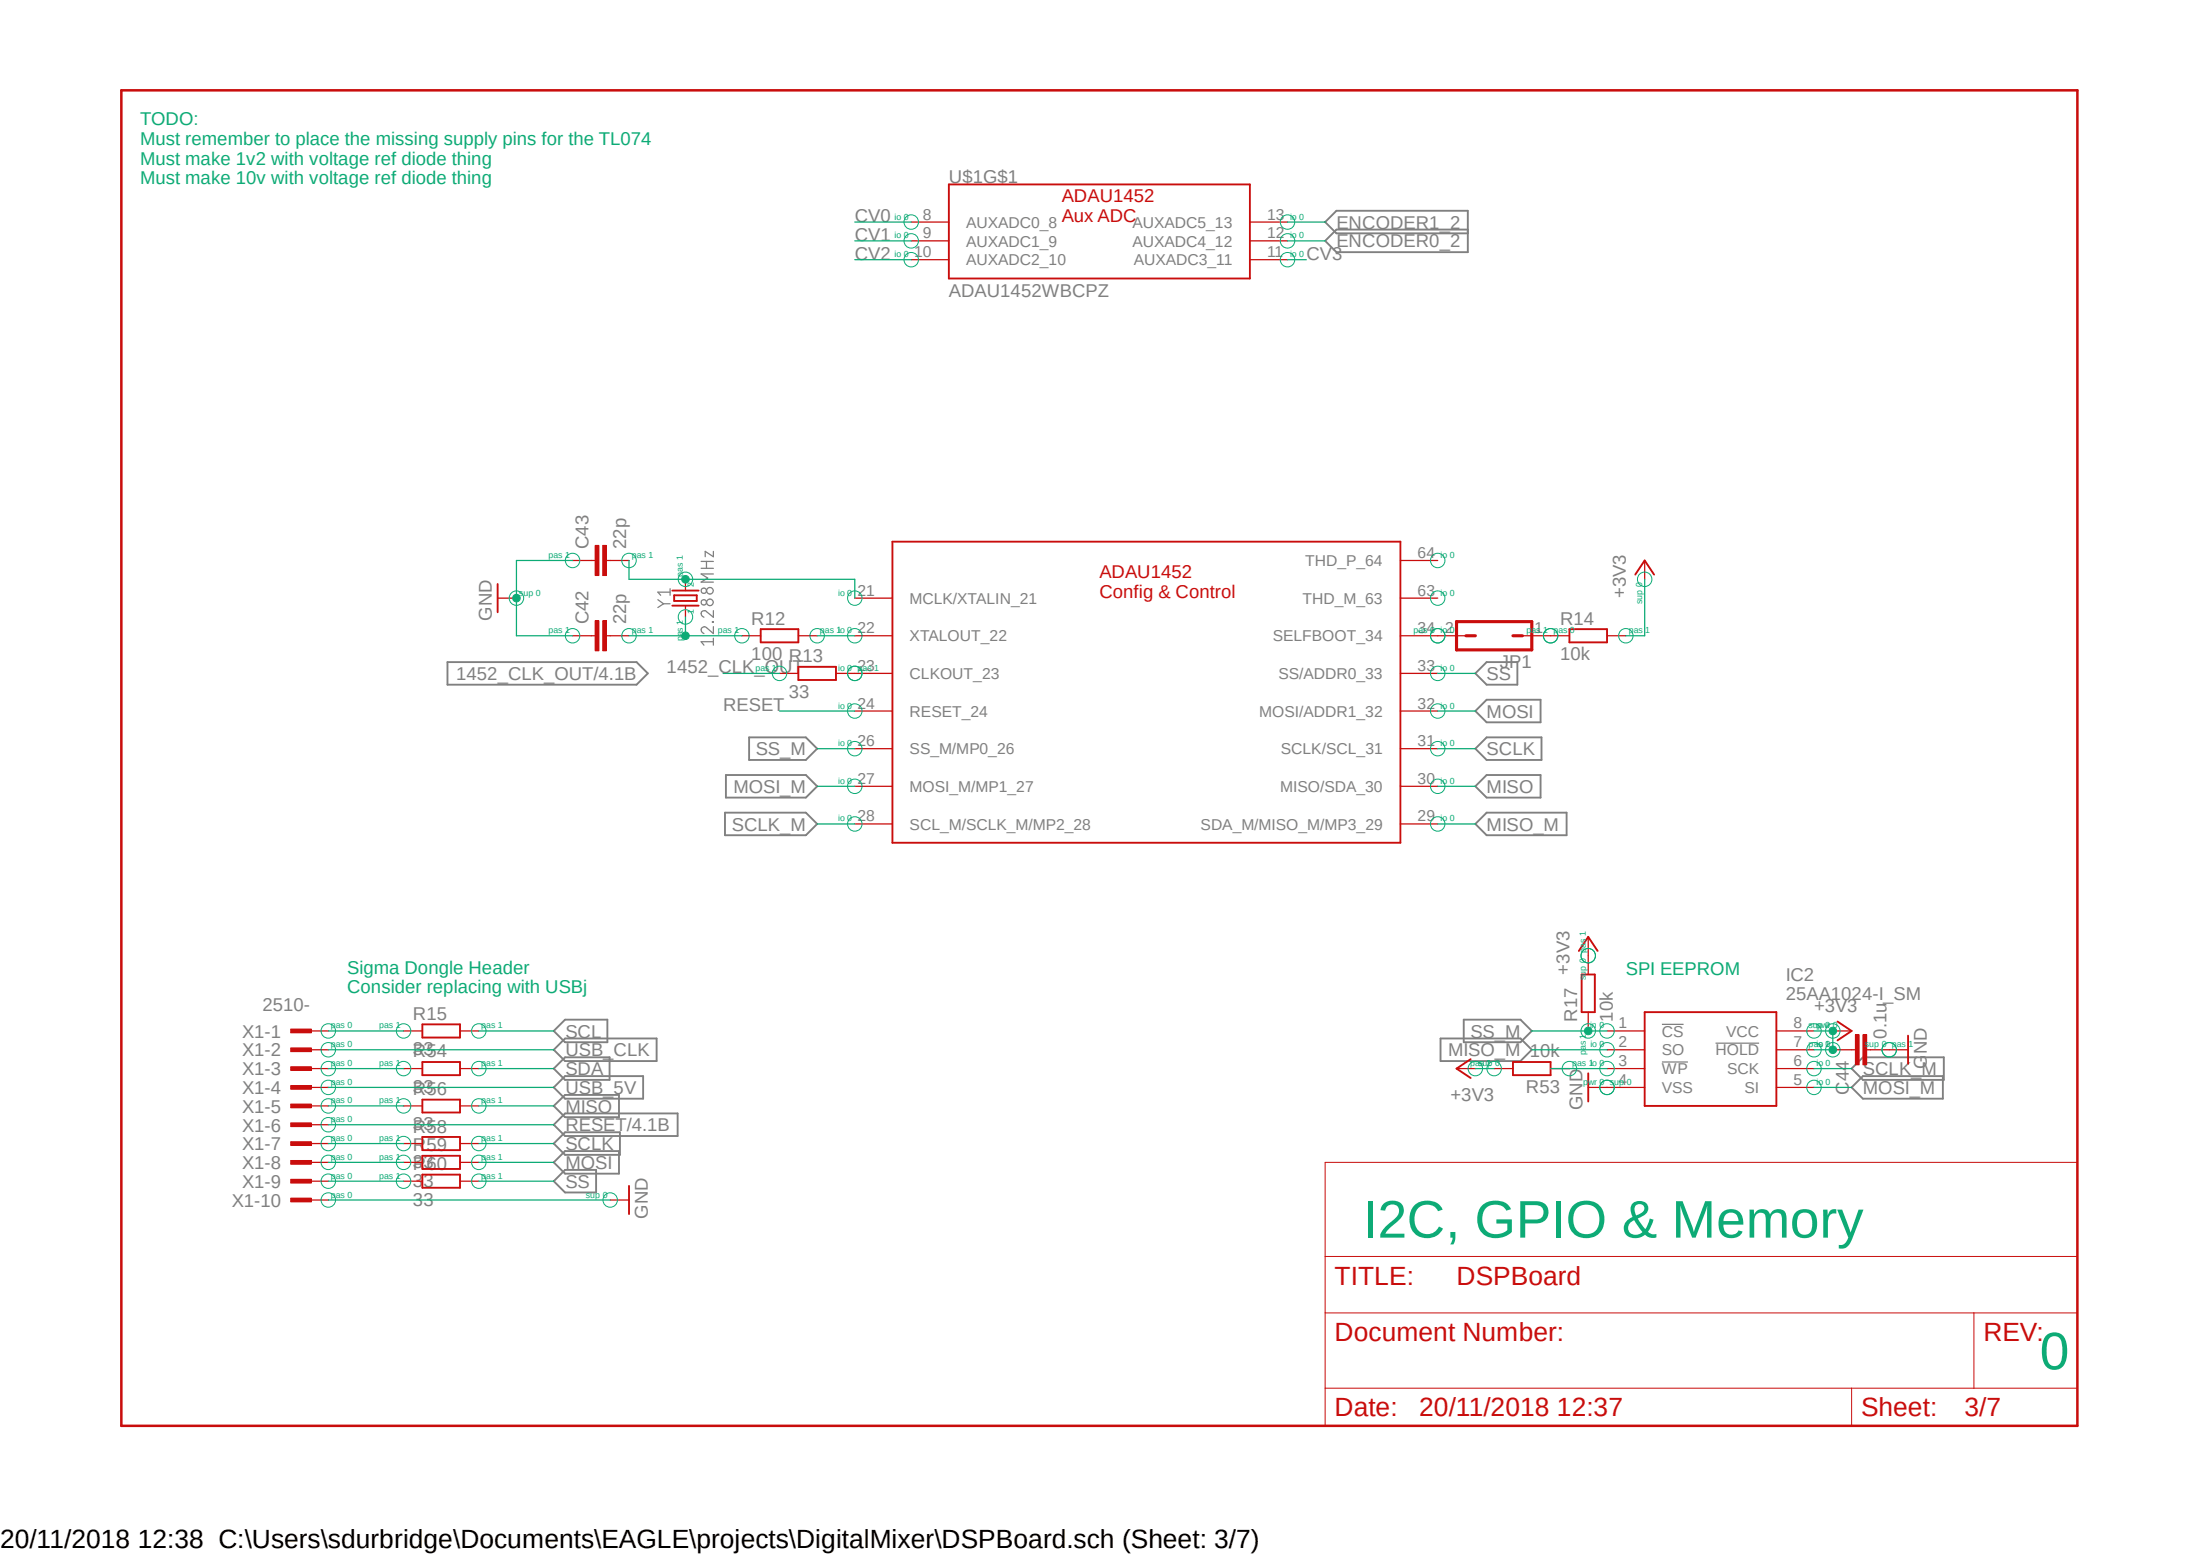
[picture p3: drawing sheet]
<svg xmlns="http://www.w3.org/2000/svg" width="297mm" height="210mm" viewBox="0 0 297 210" stroke-linecap="round" stroke-linejoin="round" font-family="sans-serif">
<path d="M15.9 11.9l265.3 181.1M281.2 11.9l-265.3 181.1" fill="none" stroke="#fff" stroke-width=".14"/>
<g fill="none" stroke="#808080" stroke-width=".17">
<path d="M90.5 79.9h-1.7l.4 .4M90.5 79.5v.8M94.7 76.7h1.6M94.7 75.8h1.6M95.4 75.8v.9M96.3 74.4v.7l-1.1-.7v.7M96.3 77.5h-1.6l.8 .5-.8 .6h1.6M88.8 80.9l.8 .6M89.6 81.5l-.8 .5M89.6 81.5h.9M96.2 83.9h.1v.1h-.1zM96.3 84.6v.9l-.9-.8a.46 .46 0 0 0-.7 .2 .46 .46 0 0 0 .3 .6"/>
<path d="M96.3 82.4v.9l-.9-.8a.45 .45 0 0 0-.8 .2 .45 .45 0 0 0 .4 .6M96.3 86.6h-1.6l.3 .5M96.3 86.1v1M224.4 138.3h2.9M224.4 143.3h3.5M231.6 140.8h5.9"/>
<circle cx="95" cy="79.7" r=".37"/>
<circle cx="95.8" cy="79.7" r=".45"/>
<circle cx="95" cy="81.3" r=".37"/>
<circle cx="95.8" cy="81.3" r=".45"/>
</g>
<g fill="none" stroke="#808080" stroke-width=".25">
<path d="M198.2 31h-17.8l-1.5 1.5 1.5 1.5h17.8v-5.6h-17.8l-1.5 1.6 1.5 1.5h17.8M60.4 89.4h25.5l1.6 1.5-1.6 1.5h-25.5zM101.1 99.5h7.7l1.5 1.5-1.5 1.6h-7.7zM199.2 90.9l1.5-1.5h4.2v3h-4.2zM199.2 96l1.5-1.6h7.3v3.1h-7.3zM97.9 109.7h10.9l1.5 1.5-1.5 1.5h-10.9zM98 104.6h10.8l1.5 1.5-1.5 1.6h-10.8zM199.2 101l1.5-1.5h7.4v3.1h-7.4zM199.2 106.1l1.5-1.5h7.3v3.1h-7.3zM199.2 111.2l1.5-1.5h10.8v3h-10.8zM74.8 139.1l1.5-1.5h5.7v3.1h-5.7zM197.6 137.6h7.7l1.5 1.5-1.5 1.6h-7.7z"/>
<path d="M74.8 151.8l1.5-1.5h15.2v3h-15.2zM74.8 146.8l1.5-1.6h10.5v3.1h-10.5zM74.8 141.7l1.5-1.5h12.3v3h-12.3zM74.8 149.3l1.5-1.5h7.3v3h-7.3zM74.8 156.9l1.5-1.5h7.3v3h-7.3zM74.8 154.3l1.5-1.5h7.4v3.1h-7.4zM76.3 142.7h6v3.1h-6l-1.5-1.6zM76.3 157.9h4.2v3.1h-4.2l-1.5-1.6zM194.5 140.2h10.8l1.5 1.5-1.5 1.5h-10.8zM250 146.8l1.5-1.6h10.8v3.1h-10.8zM250 144.2l1.5-1.5h10.9v3.1h-10.9z"/>
</g>
<path d="M16.4 12.2h264.1v180.2h-264.1z" fill="none" stroke="#c90d0c" stroke-width=".34"/>
<path d="M178.9 156.9h101.6v35.5h-101.6zM178.9 177.2h101.6M178.9 169.6h101.6M266.5 177.2v10.2M178.9 187.4h101.6M250 187.4v5" fill="none" stroke="#c90d0c" stroke-width=".14"/>
<g fill="none" stroke="#c90d0c" stroke-width=".17">
<path d="M123 30h5.1M123 32.5h5.1M123 35.1h5.1M168.7 30h5.1M168.7 32.5h5.1M168.7 35.1h5.1M92.5 78.2v1.5M189.1 75.6h5M79.8 85.8h.5M81.9 85.8h.5M92.5 81.7v1.6M100.2 85.8h2.5"/>
<path d="M107.8 85.8h2.5M115.4 96h5.1M115.4 90.9h5.1M115.4 85.8h5.1M115.4 80.7h5.1M189.1 96h5M189.1 90.9h5M189.1 85.8h5M189.1 80.7h5M115.4 111.2h5.1M115.4 106.1h5.1M115.4 101h5.1"/>
<path d="M189.1 111.2h5M189.1 106.1h5M189.1 101h5"/>
</g>
<path d="M128.1 24.9h40.6v12.7h-40.6zM90.8 79.7h3.5M120.5 73.1h68.6v40.6h-68.6zM90.8 81.7h3.5M91 80.3h3.1v.8h-3.1zM102.7 84.9h5.1v1.8h-5.1z" fill="none" stroke="#c90d0c" stroke-width=".25"/>
<path d="M81.4 83.8h.5v4h-.5z" fill-rule="evenodd" fill="#c90d0c"/>
<path d="M81.4 83.8h.5v4h-.5z" fill="none" stroke="#c90d0c" stroke-width=".14"/>
<path d="M80.3 83.8h.6v4h-.6z" fill-rule="evenodd" fill="#c90d0c"/>
<path d="M80.3 83.8h.6v4h-.6z" fill="none" stroke="#c90d0c" stroke-width=".14"/>
<path d="M79.8 75.6h.5M81.9 75.6h.5M77.3 85.8h2.5M82.4 85.8h2.5" fill="none" stroke="#c90d0c" stroke-width=".17"/>
<path d="M81.4 73.6h.5v4.1h-.5z" fill-rule="evenodd" fill="#c90d0c"/>
<path d="M81.4 73.6h.5v4.1h-.5z" fill="none" stroke="#c90d0c" stroke-width=".14"/>
<path d="M80.3 73.6h.6v4.1h-.6z" fill-rule="evenodd" fill="#c90d0c"/>
<path d="M80.3 73.6h.6v4.1h-.6z" fill="none" stroke="#c90d0c" stroke-width=".14"/>
<g fill="none" stroke="#c90d0c" stroke-width=".17">
<path d="M77.3 75.6h2.5M82.4 75.6h2.5M222 75.6v2.6M67.2 80.7h2.5M105.2 90.9h2.6M112.9 90.9h2.5M194.1 85.8h3.8M205.5 85.8h6.4M217 85.8h2.5M214.4 129v2.5M214.4 136.6v2.5M201.7 144.2h2.6"/>
<path d="M209.3 144.2h2.6M214.4 146.8h2.6M250 141.7h.5M252 141.7h.5"/>
</g>
<path d="M67.2 78.8v3.8M220.8 77.6l1.2-2 1.3 2M107.8 90h5.1v1.8h-5.1zM211.9 84.9h5.1v1.8h-5.1zM213.5 131.5h1.8v5.1h-1.8zM204.3 143.3h5v1.8h-5zM214.4 144.9v3.8" fill="none" stroke="#c90d0c" stroke-width=".25"/>
<path d="M196.6 83.9h10.2v3.8h-10.2zM197.9 85.8h1.3M204.3 85.8h1.2" fill="none" stroke="#c90d0c" stroke-width=".42"/>
<path d="M251.5 139.7h.5v4h-.5z" fill-rule="evenodd" fill="#c90d0c"/>
<path d="M251.5 139.7h.5v4h-.5z" fill="none" stroke="#c90d0c" stroke-width=".14"/>
<path d="M250.5 139.7h.5v4h-.5z" fill-rule="evenodd" fill="#c90d0c"/>
<path d="M250.5 139.7h.5v4h-.5z" fill="none" stroke="#c90d0c" stroke-width=".14"/>
<g fill="none" stroke="#c90d0c" stroke-width=".17">
<path d="M214.4 126.4v2.6M217 139.1h5M239.8 139.1h5.1M247.4 139.1h2.6M196.6 144.2h2.6M217 141.7h5M217 144.2h5M217 146.8h5M239.8 141.7h5.1M239.8 144.2h5.1M239.8 146.8h5.1M247.4 141.7h2.6"/>
<path d="M252.5 141.7h5.1"/>
</g>
<path d="M213.1 128.4l1.3-2 1.3 2M222 136.6h17.8v12.7h-17.8zM248.1 137.9l1.9 1.2-1.9 1.3M257.6 139.8v3.8M198.5 143l-1.9 1.2 1.9 1.3" fill="none" stroke="#c90d0c" stroke-width=".25"/>
<path d="M39.2 138.9h2.8v.5h-2.8z" fill-rule="evenodd" fill="#c90d0c"/>
<path d="M39.2 138.9h2.8v.5h-2.8z" fill="none" stroke="#c90d0c" stroke-width=".14"/>
<path d="M41.8 139.1h2.5" fill="none" stroke="#c90d0c" stroke-width=".17"/>
<path d="M39.2 141.4h2.8v.5h-2.8z" fill-rule="evenodd" fill="#c90d0c"/>
<path d="M39.2 141.4h2.8v.5h-2.8z" fill="none" stroke="#c90d0c" stroke-width=".14"/>
<path d="M41.8 141.7h2.5" fill="none" stroke="#c90d0c" stroke-width=".17"/>
<path d="M39.2 144h2.8v.5h-2.8z" fill-rule="evenodd" fill="#c90d0c"/>
<path d="M39.2 144h2.8v.5h-2.8z" fill="none" stroke="#c90d0c" stroke-width=".14"/>
<path d="M41.8 144.2h2.5" fill="none" stroke="#c90d0c" stroke-width=".17"/>
<path d="M39.2 146.5h2.8v.5h-2.8z" fill-rule="evenodd" fill="#c90d0c"/>
<path d="M39.2 146.5h2.8v.5h-2.8z" fill="none" stroke="#c90d0c" stroke-width=".14"/>
<path d="M41.8 146.8h2.5" fill="none" stroke="#c90d0c" stroke-width=".17"/>
<path d="M39.2 149h2.8v.5h-2.8z" fill-rule="evenodd" fill="#c90d0c"/>
<path d="M39.2 149h2.8v.5h-2.8z" fill="none" stroke="#c90d0c" stroke-width=".14"/>
<path d="M41.8 149.3h2.5" fill="none" stroke="#c90d0c" stroke-width=".17"/>
<path d="M39.2 151.6h2.8v.5h-2.8z" fill-rule="evenodd" fill="#c90d0c"/>
<path d="M39.2 151.6h2.8v.5h-2.8z" fill="none" stroke="#c90d0c" stroke-width=".14"/>
<path d="M41.8 151.8h2.5" fill="none" stroke="#c90d0c" stroke-width=".17"/>
<path d="M39.2 154.1h2.8v.5h-2.8z" fill-rule="evenodd" fill="#c90d0c"/>
<path d="M39.2 154.1h2.8v.5h-2.8z" fill="none" stroke="#c90d0c" stroke-width=".14"/>
<path d="M41.8 154.3h2.5" fill="none" stroke="#c90d0c" stroke-width=".17"/>
<path d="M39.2 156.6h2.8v.5h-2.8z" fill-rule="evenodd" fill="#c90d0c"/>
<path d="M39.2 156.6h2.8v.5h-2.8z" fill="none" stroke="#c90d0c" stroke-width=".14"/>
<path d="M41.8 156.9h2.5" fill="none" stroke="#c90d0c" stroke-width=".17"/>
<path d="M39.2 159.2h2.8v.5h-2.8z" fill-rule="evenodd" fill="#c90d0c"/>
<path d="M39.2 159.2h2.8v.5h-2.8z" fill="none" stroke="#c90d0c" stroke-width=".14"/>
<path d="M41.8 159.4h2.5" fill="none" stroke="#c90d0c" stroke-width=".17"/>
<path d="M39.2 161.7h2.8v.5h-2.8z" fill-rule="evenodd" fill="#c90d0c"/>
<path d="M39.2 161.7h2.8v.5h-2.8z" fill="none" stroke="#c90d0c" stroke-width=".14"/>
<g fill="none" stroke="#c90d0c" stroke-width=".17">
<path d="M54.5 139.1h2.5M62.1 139.1h2.5M54.5 144.2h2.5M54.5 149.3h2.5M54.5 154.3h2.5M54.5 156.9h2.5M54.5 159.4h2.5M62.1 144.2h2.5M62.1 149.3h2.5M62.1 154.3h2.5M62.1 156.9h2.5M62.1 159.4h2.5"/>
<path d="M41.8 162h2.5M82.4 162h2.5"/>
</g>
<path d="M57 138.3h5.1v1.7h-5.1zM57 143.3h5.1v1.8h-5.1zM57 148.4h5.1v1.8h-5.1zM57 153.5h5.1v1.7h-5.1zM57 156h5.1v1.8h-5.1zM57 158.5h5.1v1.8h-5.1zM84.9 160.1v3.8" fill="none" stroke="#c90d0c" stroke-width=".25"/>
<g fill="none" stroke="#0dab76" stroke-width=".14">
<circle cx="123" cy="35.1" r=".98"/>
<circle cx="123" cy="30" r=".98"/>
<circle cx="123" cy="32.5" r=".98"/>
<circle cx="173.8" cy="32.5" r=".98"/>
<circle cx="173.8" cy="35.1" r=".98"/>
<circle cx="173.8" cy="30" r=".98"/>
<circle cx="77.3" cy="75.6" r=".98"/>
<circle cx="84.9" cy="75.6" r=".98"/>
<circle cx="92.5" cy="78.2" r=".98"/>
<circle cx="194.1" cy="75.6" r=".98"/>
<circle cx="222" cy="78.2" r=".98"/>
<circle cx="69.7" cy="80.7" r=".98"/>
<circle cx="77.3" cy="85.8" r=".98"/>
<circle cx="84.9" cy="85.8" r=".98"/>
<circle cx="92.5" cy="83.3" r=".98"/>
<circle cx="100.2" cy="85.8" r=".98"/>
<circle cx="105.2" cy="90.9" r=".98"/>
<circle cx="110.3" cy="85.8" r=".98"/>
<circle cx="115.4" cy="85.8" r=".98"/>
<circle cx="115.4" cy="80.7" r=".98"/>
<circle cx="115.4" cy="90.9" r=".98"/>
<circle cx="115.4" cy="96" r=".98"/>
<circle cx="194.1" cy="96" r=".98"/>
<circle cx="194.1" cy="80.7" r=".98"/>
<circle cx="194.1" cy="85.8" r=".98"/>
<circle cx="194.1" cy="90.9" r=".98"/>
<circle cx="209.3" cy="85.8" r=".98"/>
<circle cx="219.5" cy="85.8" r=".98"/>
<circle cx="115.4" cy="101" r=".98"/>
<circle cx="115.4" cy="106.1" r=".98"/>
<circle cx="115.4" cy="111.2" r=".98"/>
<circle cx="194.1" cy="111.2" r=".98"/>
<circle cx="194.1" cy="106.1" r=".98"/>
<circle cx="194.1" cy="101" r=".98"/>
<circle cx="44.3" cy="139.1" r=".98"/>
<circle cx="54.5" cy="139.1" r=".98"/>
<circle cx="64.6" cy="139.1" r=".98"/>
<circle cx="214.4" cy="129" r=".98"/>
<circle cx="214.4" cy="139.1" r=".98"/>
<circle cx="217" cy="139.1" r=".98"/>
<circle cx="244.9" cy="139.1" r=".98"/>
<circle cx="247.4" cy="139.1" r=".98"/>
<circle cx="44.3" cy="149.3" r=".98"/>
<circle cx="44.3" cy="159.4" r=".98"/>
<circle cx="44.3" cy="156.9" r=".98"/>
<circle cx="44.3" cy="144.2" r=".98"/>
<circle cx="44.3" cy="154.3" r=".98"/>
<circle cx="44.3" cy="141.7" r=".98"/>
<circle cx="44.3" cy="151.8" r=".98"/>
<circle cx="44.3" cy="146.8" r=".98"/>
<circle cx="54.5" cy="156.9" r=".98"/>
<circle cx="54.5" cy="149.3" r=".98"/>
<circle cx="54.5" cy="154.3" r=".98"/>
<circle cx="54.5" cy="144.2" r=".98"/>
<circle cx="54.5" cy="159.4" r=".98"/>
<circle cx="64.6" cy="156.9" r=".98"/>
<circle cx="64.6" cy="159.4" r=".98"/>
<circle cx="64.6" cy="144.2" r=".98"/>
<circle cx="64.6" cy="149.3" r=".98"/>
<circle cx="64.6" cy="154.3" r=".98"/>
<circle cx="199.2" cy="144.2" r=".98"/>
<circle cx="201.7" cy="144.2" r=".98"/>
<circle cx="211.9" cy="144.2" r=".98"/>
<circle cx="217" cy="144.2" r=".98"/>
<circle cx="217" cy="146.8" r=".98"/>
<circle cx="217" cy="141.7" r=".98"/>
<circle cx="244.9" cy="144.2" r=".98"/>
<circle cx="244.9" cy="146.8" r=".98"/>
<circle cx="244.9" cy="141.7" r=".98"/>
<circle cx="247.4" cy="141.7" r=".98"/>
<circle cx="255.1" cy="141.7" r=".98"/>
<circle cx="44.3" cy="162" r=".98"/>
<circle cx="82.4" cy="162" r=".98"/>
</g>
<path d="M77.3 75.6h-7.6v10.2h7.6" fill="none" stroke="#0dab76" stroke-width=".17"/>
<circle cx="69.7" cy="80.7" r=".51" fill="#0dab76"/>
<circle cx="69.7" cy="80.7" r=".51" fill="none" stroke="#0dab76" stroke-width=".14"/>
<path d="M115.4 30h7.6M115.4 32.5h7.6M115.4 35.1h7.6M173.8 35.1h2.6M222 78.2v7.6h-2.5M244.9 139.1h2.5v2.6h-2.5M199.2 144.2h2.5M44.3 162h38.1" fill="none" stroke="#0dab76" stroke-width=".17"/>
<circle cx="247.4" cy="139.1" r=".51" fill="#0dab76"/>
<circle cx="247.4" cy="139.1" r=".51" fill="none" stroke="#0dab76" stroke-width=".14"/>
<circle cx="247.4" cy="141.7" r=".51" fill="#0dab76"/>
<circle cx="247.4" cy="141.7" r=".51" fill="none" stroke="#0dab76" stroke-width=".14"/>
<path d="M173.8 32.5h5.1M173.8 30h5.1M84.9 85.8h15.3M92.5 83.3v2.5M110.3 85.8h5.1" fill="none" stroke="#0dab76" stroke-width=".17"/>
<circle cx="92.5" cy="85.8" r=".51" fill="#0dab76"/>
<circle cx="92.5" cy="85.8" r=".51" fill="none" stroke="#0dab76" stroke-width=".14"/>
<path d="M84.9 75.6v2.6h30.5v2.5" fill="none" stroke="#0dab76" stroke-width=".17"/>
<circle cx="92.5" cy="78.2" r=".51" fill="#0dab76"/>
<circle cx="92.5" cy="78.2" r=".51" fill="none" stroke="#0dab76" stroke-width=".14"/>
<path d="M97.6 90.9h7.6M105.2 96h10.2M110.3 101h5.1M206.8 139.1h10.2M44.3 151.8h30.5" fill="none" stroke="#0dab76" stroke-width=".17"/>
<circle cx="214.4" cy="139.1" r=".51" fill="#0dab76"/>
<circle cx="214.4" cy="139.1" r=".51" fill="none" stroke="#0dab76" stroke-width=".14"/>
<g fill="none" stroke="#0dab76" stroke-width=".17">
<path d="M194.1 96h5.1M194.1 90.9h5.1M110.3 106.1h5.1M110.3 111.2h5.1M194.1 106.1h5.1M194.1 111.2h5.1M194.1 101h5.1M44.3 139.1h10.2M64.6 139.1h10.2M44.3 146.8h30.5M44.3 144.2h10.2M44.3 141.7h30.5"/>
<path d="M44.3 149.3h10.2M44.3 154.3h10.2M44.3 156.9h10.2M44.3 159.4h10.2M64.6 144.2h10.2M64.6 149.3h10.2M64.6 154.3h10.2M64.6 156.9h10.2M64.6 159.4h10.2M206.8 141.7h10.2M209.3 144.2h7.7M244.9 146.8h5.1"/>
<path d="M244.9 144.2h5.1"/>
</g>
<g font-size="7.2" fill="#0dab76">
<text x="184" y="167">I2C, GPIO &amp; Memory</text>
<text x="275.4" y="184.8">0</text>
</g>
<g font-size="3.6" fill="#c90d0c">
<text x="180.2" y="173.4">TITLE:</text>
<text x="196.6" y="173.4">DSPBoard</text>
<text x="180.2" y="181">Document Number:</text>
<text x="267.8" y="181">REV:</text>
<text x="180.2" y="191.2">Date:</text>
<text x="191.6" y="191.2">20/11/2018 12:37</text>
<text x="251.3" y="191.2">Sheet:</text>
<text x="265.2" y="191.2">3/7</text>
</g>
<text font-size="3.6" x="0" y="208.9">20/11/2018 12:38 C:\Users\sdurbridge\Documents\EAGLE\projects\DigitalMixer\DSPBoard.sch (Sheet: 3/7)</text>
<g font-size="2.5" fill="#0dab76">
<text x="18.9" y="16.9">TODO:</text>
<text x="18.9" y="19.6">Must remember to place the missing supply pins for the TL074</text>
<text x="18.9" y="22.2">Must make 1v2 with voltage ref diode thing</text>
<text x="18.9" y="24.9">Must make 10v with voltage ref diode thing</text>
<text x="46.9" y="131.4">Sigma Dongle Header</text>
<text x="219.5" y="131.5">SPI EEPROM</text>
<text x="46.9" y="134.1">Consider replacing with USBj</text>
</g>
<g font-size="2.5" fill="#808080">
<text x="115.4" y="30">CV0</text>
<text x="128.1" y="24.6">U$1G$1</text>
<text x="115.4" y="32.5">CV1</text>
<text x="115.4" y="35.1">CV2</text>
<text x="176.4" y="35.1">CV3</text>
<text x="180.4" y="33.4">ENCODER0_2</text>
<text x="180.4" y="30.9">ENCODER1_2</text>
<text x="128.1" y="40.1">ADAU1452WBCPZ</text>
<text x="79.5" y="74.1" transform="rotate(-90 79.5 74.1)">C43</text>
<text x="84.5" y="74.1" transform="rotate(-90 84.5 74.1)">22p</text>
<text x="66.4" y="83.8" transform="rotate(-90 66.4 83.8)">GND</text>
<text x="219.5" y="80.7" transform="rotate(-90 219.5 80.7)">+3V3</text>
<text x="79.5" y="84.3" transform="rotate(-90 79.5 84.3)">C42</text>
<text x="84.5" y="84.3" transform="rotate(-90 84.5 84.3)">22p</text>
<text x="101.4" y="89.1">100 R13</text>
<text x="101.4" y="84.3">R12</text>
<text x="210.6" y="89.1">10k</text>
<text x="210.6" y="84.3">R14</text>
<text x="61.6" y="91.8">1452_CLK_OUT/4.1B</text>
<text x="90" y="90.9">1452_CLK_OUT</text>
<text x="97.6" y="96">RESET</text>
<text x="106.5" y="94.2">33</text>
<text x="200.7" y="91.8">SS</text>
<text x="202.5" y="90.1">JP1</text>
<text x="102" y="101.9">SS_M</text>
<text x="200.7" y="101.9">SCLK</text>
<text x="200.7" y="96.9">MOSI</text>
<text x="99" y="107">MOSI_M</text>
<text x="200.7" y="107">MISO</text>
<text x="98.8" y="112.1">SCLK_M</text>
<text x="200.7" y="112.1">MISO_M</text>
<text x="211.9" y="131.5" transform="rotate(-90 211.9 131.5)">+3V3</text>
<text x="35.4" y="136.5">2510-</text>
<text x="55.8" y="137.6">R15</text>
<text x="212.9" y="137.9" transform="rotate(-90 212.9 137.9)">R17</text>
<text x="217.7" y="137.9" transform="rotate(-90 217.7 137.9)">10k</text>
<text x="241.1" y="135">25AA1024-I_SM</text>
<text x="241.1" y="132.4">IC2</text>
<text x="244.9" y="136.6">+3V3</text>
<text x="32.7" y="140">X1-1</text>
<text x="32.7" y="142.6">X1-2</text>
<text x="55.8" y="142.5">33</text>
<text x="55.8" y="142.7">R54</text>
<text x="76.3" y="140">SCL</text>
<text x="76.3" y="142.6">USB_CLK</text>
<text x="195.5" y="142.6">MISO_M 10k</text>
<text x="198.5" y="140">SS_M</text>
<text x="254.7" y="140.2" transform="rotate(-90 254.7 140.2)">0.1u</text>
<text x="32.7" y="145.1">X1-3</text>
<text x="32.7" y="147.7">X1-4</text>
<text x="55.8" y="147.5">33</text>
<text x="55.8" y="147.8">R56</text>
<text x="76.3" y="145.1">SDA</text>
<text x="76.3" y="147.7">USB_5V</text>
<text x="195.8" y="148.5">+3V3</text>
<text x="206" y="147.5">R53</text>
<text x="213.7" y="149.8" transform="rotate(-90 213.7 149.8)">GND</text>
<text x="249.6" y="147.8" transform="rotate(-90 249.6 147.8)">C44</text>
<text x="251.5" y="147.7">MOSI_M</text>
<text x="251.5" y="145.1">SCLK_M</text>
<text x="260.1" y="144.2" transform="rotate(-90 260.1 144.2)">GND</text>
<text x="32.7" y="150.2">X1-5</text>
<text x="32.7" y="152.7">X1-6</text>
<text x="32.7" y="155.2">X1-7</text>
<text x="55.8" y="152.6">33</text>
<text x="55.8" y="152.9">R58</text>
<text x="55.8" y="155.4">R59</text>
<text x="76.3" y="152.7">RESET/4.1B</text>
<text x="76.3" y="150.2">MISO</text>
<text x="76.3" y="155.2">SCLK</text>
<text x="32.7" y="157.8">X1-8</text>
<text x="32.7" y="160.3">X1-9</text>
<text x="55.8" y="157.7">33</text>
<text x="55.8" y="160.2">33</text>
<text x="55.8" y="157.9">R60</text>
<text x="76.3" y="157.8">MOSI</text>
<text x="76.3" y="160.3">SS</text>
<text x="31.3" y="162.9">X1-10</text>
<text x="55.8" y="162.7">33</text>
<text x="87.5" y="164.5" transform="rotate(-90 87.5 164.5)">GND</text>
</g>
<g font-size="2.5" fill="#c90d0c">
<text x="143.3" y="27.3">ADAU1452</text>
<text x="143.3" y="30">Aux ADC</text>
<text x="148.4" y="78.1">ADAU1452</text>
<text x="148.4" y="80.7">Config &amp; Control</text>
</g>
<g font-size="2.1" fill="#808080">
<text x="124.6" y="29.6">8</text>
<text x="171.1" y="29.6">13</text>
<text x="123.4" y="34.7">10</text>
<text x="124.6" y="32.1">9</text>
<text x="130.4" y="30.7">AUXADC0_8</text>
<text x="130.4" y="33.3">AUXADC1_9</text>
<text x="130.4" y="35.8">AUXADC2_10</text>
<text x="152.9" y="33.3">AUXADC4_12</text>
<text x="152.9" y="30.7">AUXADC5_13</text>
<text x="153.1" y="35.8">AUXADC3_11</text>
<text x="171.1" y="34.7">11</text>
<text x="171.1" y="32.1">12</text>
<text x="176.2" y="76.4">THD_P_64</text>
<text x="191.4" y="75.3">64</text>
<text x="115.8" y="80.4">21</text>
<text x="122.8" y="81.5">MCLK/XTALIN_21</text>
<text x="175.9" y="81.5">THD_M_63</text>
<text x="191.4" y="80.4">63</text>
<text x="115.8" y="85.5">22</text>
<text x="122.8" y="86.6">XTALOUT_22</text>
<text x="171.8" y="86.6">SELFBOOT_34</text>
<text x="191.4" y="85.5">34</text>
<text x="195.1" y="85.5">2</text>
<text x="207.2" y="85.5">1</text>
<text x="115.8" y="95.6">24</text>
<text x="115.8" y="90.6">23</text>
<text x="122.8" y="91.7">CLKOUT_23</text>
<text x="172.6" y="91.7">SS/ADDR0_33</text>
<text x="191.4" y="95.6">32</text>
<text x="191.4" y="90.6">33</text>
<text x="115.8" y="100.7">26</text>
<text x="122.8" y="101.8">SS_M/MP0_26</text>
<text x="122.8" y="96.7">RESET_24</text>
<text x="170" y="96.7">MOSI/ADDR1_32</text>
<text x="172.9" y="101.8">SCLK/SCL_31</text>
<text x="191.4" y="100.7">31</text>
<text x="115.8" y="105.8">27</text>
<text x="122.8" y="106.9">MOSI_M/MP1_27</text>
<text x="172.8" y="106.9">MISO/SDA_30</text>
<text x="191.4" y="105.8">30</text>
<text x="115.8" y="110.9">28</text>
<text x="122.8" y="112">SCL_M/SCLK_M/MP2_28</text>
<text x="162.1" y="112">SDA_M/MISO_M/MP3_29</text>
<text x="191.4" y="110.9">29</text>
<text x="218.5" y="138.8">1</text>
<text x="218.5" y="141.3">2</text>
<text x="218.5" y="143.8">3</text>
<text x="224.4" y="139.9">CS</text>
<text x="224.4" y="142.5">SO</text>
<text x="231.6" y="142.5">HOLD</text>
<text x="233" y="139.9">VCC</text>
<text x="242.1" y="138.8">8</text>
<text x="242.1" y="141.3">7</text>
<text x="242.1" y="143.8">6</text>
<text x="218.5" y="146.4">4</text>
<text x="224.4" y="145">WP</text>
<text x="224.4" y="147.5">VSS</text>
<text x="233.2" y="145">SCK</text>
<text x="235.5" y="147.5">SI</text>
<text x="242.1" y="146.4">5</text>
</g>
<g font-size="1.2" fill="#0dab76">
<text x="120.8" y="29.6">io 0</text>
<text x="174.2" y="29.6">io 0</text>
<text x="120.8" y="32.1">io 0</text>
<text x="120.8" y="34.7">io 0</text>
<text x="174.2" y="34.7">io 0</text>
<text x="174.2" y="32.1">io 0</text>
<text x="74" y="75.3">pas 1</text>
<text x="85.3" y="75.3">pas 1</text>
<text x="92.2" y="77.9" transform="rotate(-90 92.2 77.9)">pas 1</text>
<text x="194.5" y="75.3">io 0</text>
<text x="70.1" y="80.4">sup 0</text>
<text x="93.7" y="82.9" transform="rotate(-90 93.7 82.9)">1</text>
<text x="93.7" y="79.2" transform="rotate(-90 93.7 79.2)">2</text>
<text x="113.2" y="80.4">io 0</text>
<text x="194.5" y="80.4">io 0</text>
<text x="221.7" y="81.5" transform="rotate(-90 221.7 81.5)">sup 0</text>
<text x="74" y="85.5">pas 1</text>
<text x="85.3" y="85.5">pas 1</text>
<text x="92.2" y="86.6" transform="rotate(-90 92.2 86.6)">pas 1</text>
<text x="96.9" y="85.5">pas 1</text>
<text x="110.7" y="85.5">pas 1io 0</text>
<text x="190.8" y="85.5">pas 0 io 0</text>
<text x="206.1" y="85.5">pas 1 pas 0</text>
<text x="219.9" y="85.5">pas 1</text>
<text x="102" y="90.6">pas 1</text>
<text x="113.2" y="95.6">io 0</text>
<text x="113.2" y="90.6">io 0 pas 1</text>
<text x="194.5" y="95.6">io 0</text>
<text x="194.5" y="90.6">io 0</text>
<text x="113.2" y="100.7">io 0</text>
<text x="194.5" y="100.7">io 0</text>
<text x="113.2" y="105.8">io 0</text>
<text x="194.5" y="105.8">io 0</text>
<text x="113.2" y="110.9">io 0</text>
<text x="194.5" y="110.9">io 0</text>
<text x="214.1" y="132.3" transform="rotate(-90 214.1 132.3)">sup 0 pas 1</text>
<text x="44.7" y="138.8">pas 0</text>
<text x="44.7" y="141.3">pas 0</text>
<text x="44.7" y="143.8">pas 0</text>
<text x="51.2" y="138.8">pas 1</text>
<text x="51.2" y="143.8">pas 1</text>
<text x="65" y="138.8">pas 1</text>
<text x="65" y="143.8">pas 1</text>
<text x="198.5" y="143.8">pas 1</text>
<text x="199.6" y="143.8">sup 0</text>
<text x="212.3" y="143.8">pas 1io 0</text>
<text x="214.1" y="142.4" transform="rotate(-90 214.1 142.4)">pas 1</text>
<text x="214.7" y="138.8">in 0</text>
<text x="214.7" y="141.3">io 0</text>
<text x="244.1" y="138.8">sup 0</text>
<text x="244.2" y="141.3">pas 1</text>
<text x="245.2" y="138.8">pwr 0</text>
<text x="245.2" y="141.3">io 0</text>
<text x="245.2" y="143.8">io 0</text>
<text x="251.8" y="141.3">sup 0 pas 1</text>
<text x="44.7" y="146.4">pas 0</text>
<text x="44.7" y="148.9">pas 0</text>
<text x="51.2" y="148.9">pas 1</text>
<text x="65" y="148.9">pas 1</text>
<text x="213.7" y="146.4">pwr 0 sup 0</text>
<text x="245.2" y="146.4">io 0</text>
<text x="44.7" y="151.5">pas 0</text>
<text x="44.7" y="154">pas 0</text>
<text x="51.2" y="154">pas 1</text>
<text x="65" y="154">pas 1</text>
<text x="44.7" y="156.5">pas 0</text>
<text x="44.7" y="159.1">pas 0</text>
<text x="44.7" y="161.6">pas 0</text>
<text x="51.2" y="156.5">pas 1</text>
<text x="51.2" y="159.1">pas 1</text>
<text x="65" y="156.5">pas 1</text>
<text x="65" y="159.1">pas 1</text>
<text x="79.1" y="161.6">sup 0</text>
</g>
</svg>
